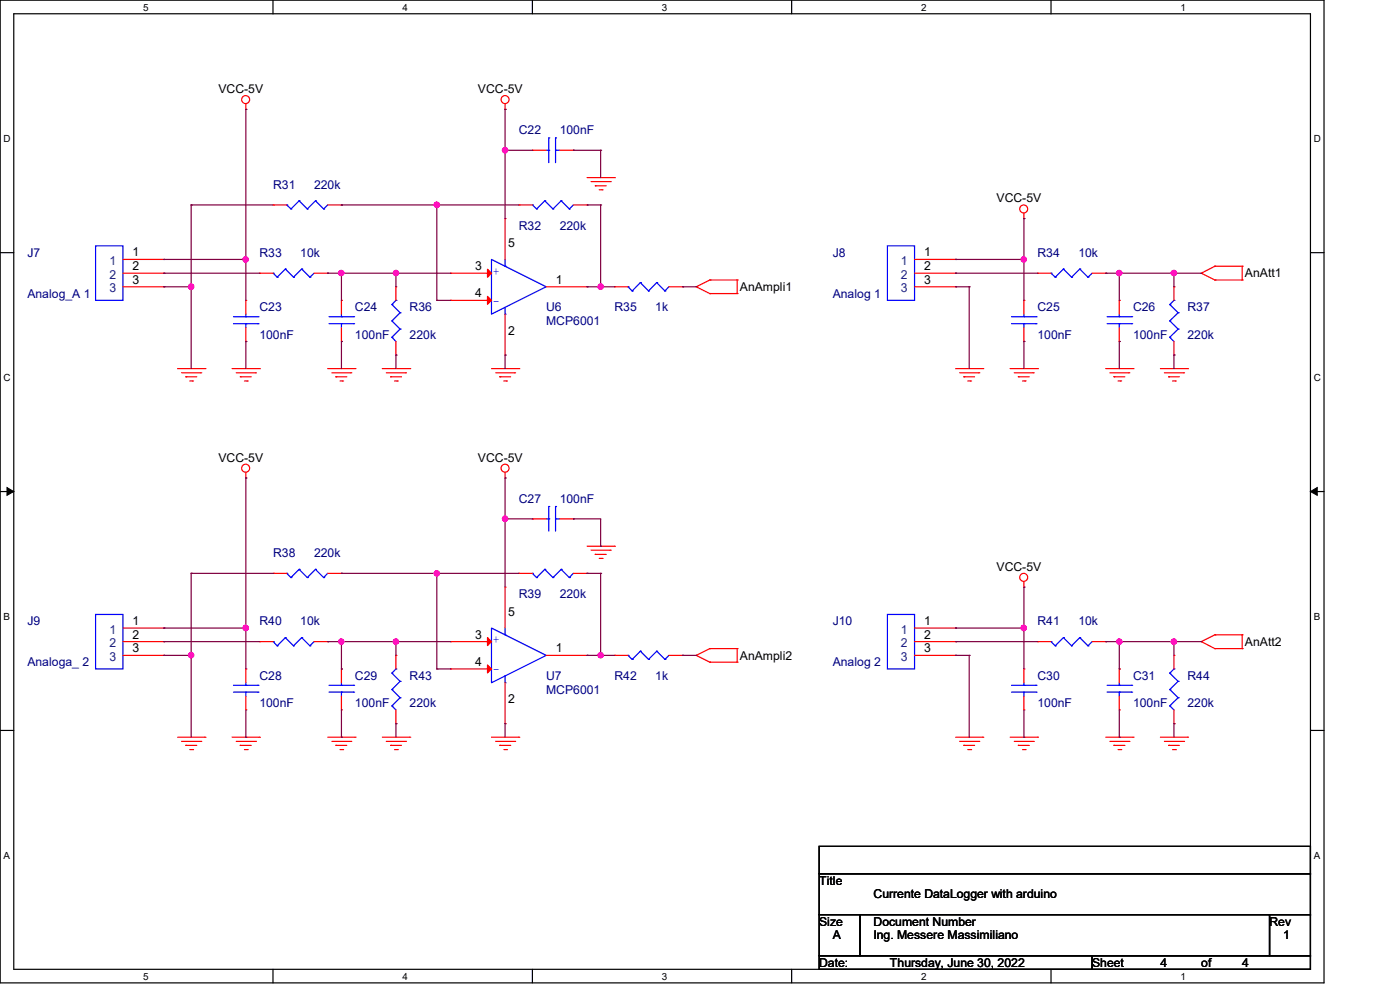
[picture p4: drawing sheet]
<svg xmlns="http://www.w3.org/2000/svg" width="297mm" height="210mm" viewBox="0 0 297 210" stroke-linecap="round" stroke-linejoin="round" font-family="sans-serif">
<path d="M0 0h280.9v208.5h-280.9zM2.9 2.9h275.1v202.7h-275.1z" fill="none" stroke="#000" stroke-width=".25"/>
<g fill="#fff">
<path d="M30.4 .3h1.1v2.4h-1.1z"/>
<path d="M30.4 205.9h1.1v2.3h-1.1z"/>
</g>
<path d="M57.9 0v2.9M57.9 205.6v2.9" fill="none" stroke="#000" stroke-width=".25"/>
<g fill="#fff">
<path d="M85.4 .3h1.1v2.4h-1.1z"/>
<path d="M85.4 205.9h1.1v2.3h-1.1z"/>
</g>
<path d="M112.9 0v2.9M112.9 205.6v2.9" fill="none" stroke="#000" stroke-width=".25"/>
<g fill="#fff">
<path d="M140.4 .3h1.2v2.4h-1.2z"/>
<path d="M140.4 205.9h1.2v2.3h-1.2z"/>
</g>
<path d="M167.9 0v2.9M167.9 205.6v2.9" fill="none" stroke="#000" stroke-width=".25"/>
<g fill="#fff">
<path d="M195.4 .3h1.2v2.4h-1.2z"/>
<path d="M195.4 205.9h1.2v2.3h-1.2z"/>
</g>
<path d="M223 0v2.9M223 205.6v2.9" fill="none" stroke="#000" stroke-width=".25"/>
<g fill="#fff">
<path d="M250.4 .3h1.2v2.4h-1.2z"/>
<path d="M250.4 205.9h1.2v2.3h-1.2z"/>
<path d="M.8 28.2h1.4v2.4h-1.4z"/>
<path d="M278.7 28.2h1.5v2.4h-1.5z"/>
<path d="M.8 78.9h1.4v2.3h-1.4z"/>
<path d="M278.7 78.9h1.5v2.3h-1.5z"/>
</g>
<path d="M0 53.6h2.9M278 53.6h2.9" fill="none" stroke="#000" stroke-width=".25"/>
<g fill="#fff">
<path d="M.8 129.6h1.3v2.3h-1.3z"/>
<path d="M278.7 129.6h1.4v2.3h-1.4z"/>
</g>
<path d="M0 104.3h2.9M278 104.3h2.9" fill="none" stroke="#000" stroke-width=".25"/>
<path d="M1.5 103.4l1.4 .9-1.4 .8zM278 104.3l1.4-.9v1.7z" fill="#000" stroke="#000" stroke-width=".21"/>
<g fill="#fff">
<path d="M.8 180.3h1.3v2.3h-1.3z"/>
<path d="M278.7 180.3h1.4v2.3h-1.4z"/>
</g>
<path d="M0 154.9h2.9M278 154.9h2.9M173.8 179.5h104.2v5.8h-104.2zM173.8 185.3h104.2v8.7h-104.2zM173.8 194h8.7v8.7h-8.7zM182.5 194h86.8v8.7h-86.8zM269.3 194h8.7v8.7h-8.7zM173.8 202.7h57.9v2.9h-57.9zM231.7 202.7h46.3v2.9h-46.3z" fill="none" stroke="#000" stroke-width=".25"/>
<g fill="none" stroke="#f00" stroke-width=".25">
<path d="M52.2 23.2h.1M52.2 22v1.2M107.1 23.2h.1M107.1 22v1.2M112.9 31.9h.1M112.9 31.9h3M118.7 31.9h2.9M121.6 31.9h.1M124.5 37.7h5.8M125.4 38.5h4.1M126.3 39.4h.1M126.3 39.4h2.3"/>
<path d="M129.5 38.5h.1M130.3 37.7h.1M26.1 58h8.7M26.1 55h8.7M34.8 55h.1M34.8 58h.1M55 58h.1M55 58h3M58 43.5h.1M58 43.5h2.8M66.6 58h2.9M69.5 58h.1"/>
<path d="M69.5 43.5h2.9M72.4 43.5h.1M95.6 58h.1M95.6 58h8.7M107.1 46.4h.1M107.1 46.4v8.6M110.1 43.5h.1M110.1 43.5h2.8M121.6 43.5h2.9M124.5 43.5h.1M127.1 40.3h.6M127.7 40.3h.1"/>
<path d="M150.6 59.4h.1M150.6 59.4l-2.9 1.4M150.6 59.4h5.8M156.4 59.4h.1M156.4 59.4v2.9M194 58h8.7M194 55h8.7M202.7 55h.1M202.7 58h.1M217.2 46.4h.1M217.2 45.2v1.2M220.1 58h.1"/>
<path d="M220.1 58h2.9M231.7 58h2.9M234.6 58h.1M254.8 58h.1M254.8 58l2.9 1.4M257.7 56.5h.1M257.7 59.4h.1M257.7 59.4h5.8M257.7 56.5l-2.9 1.5M257.7 56.5h5.8M263.5 56.5h.1M263.5 59.4h.1"/>
<path d="M263.5 56.5v2.9M26.1 60.8h8.7M34.8 60.8h.1M37.7 78.2h5.8M38.5 79.1h4.1M39.4 79.9h.1M39.4 79.9h2.3M42.6 79.1h.1M43.5 78.2h.1M49.2 78.2h5.8M50.1 79.1h4.1M51 79.9h.1"/>
<path d="M51 79.9h2.3M52.2 63.7h.1M52.2 72.4h.1M52.2 63.7v2.9M52.2 69.5v2.9M54.2 79.1h.1M55 78.2h.1M69.5 78.2h5.8M70.4 79.1h4M71.2 79.9h.1M71.2 79.9h2.4M72.4 63.7h.1"/>
<path d="M72.4 72.4h.1M72.4 63.7v2.9M72.4 69.5v2.9M74.4 79.1h.1M75.3 78.2h.1M81.1 78.2h5.8M82 79.1h4M82.8 79.9h.1M82.8 79.9h2.4M84 75.3h.1M84 60.8h.1M84 60.8v2.9"/>
<path d="M84 72.4v2.9M86 79.1h.1M86.9 78.2h.1M95.6 63.7h.1M95.6 63.7h8.7M104.3 78.2h5.8M105.2 79.1h4M106 79.9h.1M106 79.9h2.3M107.1 75.3h.1M107.1 66.6v8.7M109.2 79.1h.1"/>
<path d="M110.1 78.2h.1M115.9 60.8h8.6M124.5 60.8h.1M130.3 60.8h.1M130.3 60.8h2.9M141.9 60.8h2.9M144.8 60.8h.1M147.7 60.8h.1M147.7 60.8l2.9 1.5M150.6 62.3h.1M150.6 62.3h5.8M156.4 62.3h.1"/>
<path d="M194 60.8h8.7M202.7 60.8h.1M202.7 78.2h5.8M203.6 79.1h4M204.5 79.9h.1M204.5 79.9h2.3M207.6 79.1h.1M208.5 78.2h.1M214.3 78.2h5.8M215.2 79.1h4M216 79.9h.1M216 79.9h2.4"/>
<path d="M217.2 63.7h.1M217.2 72.4h.1M217.2 63.7v2.9M217.2 69.5v2.9M219.2 79.1h.1M220.1 78.2h.1M234.6 78.2h5.8M235.5 79.1h4M236.3 79.9h.1M236.3 79.9h2.3M237.4 63.7h.1M237.4 72.4h.1"/>
<path d="M237.4 63.7v2.9M237.4 69.5v2.9M239.5 79.1h.1M240.4 78.2h.1M246.2 78.2h5.7M247 79.1h4.1M247.9 79.9h.1M247.9 79.9h2.3M249 75.3h.1M249 60.8h.1M249 60.8v2.9M249 72.4v2.9"/>
<path d="M251.1 79.1h.1M251.9 78.2h.1M40.3 80.8h.6M40.9 80.8h.1M51.9 80.8h.6M52.5 80.8h.1M72.1 80.8h.6M72.7 80.8h.1M83.7 80.8h.6M84.3 80.8h.1M106.9 80.8h.5M107.4 80.8h.1"/>
<path d="M205.3 80.8h.6M205.9 80.8h.1M216.9 80.8h.6M217.5 80.8h.1M237.2 80.8h.5M237.7 80.8h.1M248.8 80.8h.5M249.3 80.8h.1M52.2 101.4h.1M52.2 100.2v1.2M107.1 101.4h.1M107.1 100.2v1.2"/>
<path d="M112.9 110.1h.1M112.9 110.1h3M118.7 110.1h2.9M121.6 110.1h.1M124.5 115.9h5.8M125.4 116.7h4.1M126.3 117.6h.1M126.3 117.6h2.3M127.1 118.4h.6M127.7 118.4h.1M129.5 116.7h.1M130.3 115.9h.1"/>
<path d="M26.1 139h8.7M26.1 133.2h8.7M26.1 136.1h8.7M34.8 133.2h.1M34.8 136.1h.1M34.8 139h.1M55 136.1h.1M55 136.1h3M58 121.6h.1M58 121.6h2.8M66.6 136.1h2.9M69.5 136.1h.1"/>
<path d="M69.5 121.6h2.9M72.4 121.6h.1M84 139h.1M84 139v2.9M95.6 136.1h.1M95.6 136.1h8.7M107.1 124.5h.1M107.1 124.5v8.7M110.1 121.6h.1M110.1 121.6h2.8M115.9 139h8.6M121.6 121.6h2.9"/>
<path d="M124.5 139h.1M124.5 121.6h.1M130.3 139h.1M130.3 139h2.9M141.9 139h2.9M144.8 139h.1M147.7 139h.1M147.7 139l2.9 1.5M150.6 137.6h.1M150.6 137.6l-2.9 1.4M150.6 137.6h5.8M156.4 137.6h.1"/>
<path d="M156.4 137.6v2.9M194 139h8.7M194 133.2h8.7M194 136.1h8.7M202.7 133.2h.1M202.7 136.1h.1M202.7 139h.1M217.2 124.5h.1M217.2 123.4v1.1M220.1 136.1h.1M220.1 136.1h2.9M231.7 136.1h2.9"/>
<path d="M234.6 136.1h.1M249 139h.1M249 139v2.9M254.8 136.1h.1M254.8 136.1l2.9 1.5M257.7 134.7h.1M257.7 137.6h.1M257.7 137.6h5.8M257.7 134.7l-2.9 1.4M257.7 134.7h5.8M263.5 134.7h.1M263.5 137.6h.1"/>
<path d="M263.5 134.7v2.9M37.7 156.4h5.8M38.5 157.3h4.1M39.4 158.1h.1M39.4 158.1h2.3M40.3 159h.6M40.9 159h.1M42.6 157.3h.1M43.5 156.4h.1M49.2 156.4h5.8M50.1 157.3h4.1M51 158.1h.1"/>
<path d="M51 158.1h2.3M51.9 159h.6M52.2 141.9h.1M52.2 150.6h.1M52.2 141.9v2.9M52.2 147.7v2.9M52.5 159h.1M54.2 157.3h.1M55 156.4h.1M69.5 156.4h5.8M70.4 157.3h4M71.2 158.1h.1"/>
<path d="M71.2 158.1h2.4M72.1 159h.6M72.4 141.9h.1M72.4 150.6h.1M72.4 141.9v2.9M72.4 147.7v2.9M72.7 159h.1M74.4 157.3h.1M75.3 156.4h.1M81.1 156.4h5.8M82 157.3h4M82.8 158.1h.1"/>
<path d="M82.8 158.1h2.4M83.7 159h.6M84 153.5h.1M84 150.6v2.9M84.3 159h.1M86 157.3h.1M86.9 156.4h.1M95.6 141.9h.1M95.6 141.9h8.7M104.3 156.4h5.8M105.2 157.3h4M106 158.1h.1"/>
<path d="M106 158.1h2.3M106.9 159h.5M107.1 153.5h.1M107.1 144.8v8.7M107.4 159h.1M109.2 157.3h.1M110.1 156.4h.1M150.6 140.5h.1M150.6 140.5h5.8M156.4 140.5h.1M202.7 156.4h5.8M203.6 157.3h4"/>
<path d="M204.5 158.1h.1M204.5 158.1h2.3M205.3 159h.6M205.9 159h.1M207.6 157.3h.1M208.5 156.4h.1M214.3 156.4h5.8M215.2 157.3h4M216 158.1h.1M216 158.1h2.4M216.9 159h.6M217.2 141.9h.1"/>
<path d="M217.2 150.6h.1M217.2 141.9v2.9M217.2 147.7v2.9M217.5 159h.1M219.2 157.3h.1M220.1 156.4h.1M234.6 156.4h5.8M235.5 157.3h4M236.3 158.1h.1M236.3 158.1h2.3M237.2 159h.5M237.4 141.9h.1"/>
<path d="M237.4 150.6h.1M237.4 141.9v2.9M237.4 147.7v2.9M237.7 159h.1M239.5 157.3h.1M240.4 156.4h.1M246.2 156.4h5.7M247 157.3h4.1M247.9 158.1h.1M247.9 158.1h2.3M248.8 159h.5M249 153.5h.1"/>
<path d="M249 150.6v2.9M249.3 159h.1M251.1 157.3h.1M251.9 156.4h.1"/>
<circle cx="52.1" cy="21.1" r=".85"/>
<circle cx="107.1" cy="21.1" r=".85"/>
<circle cx="217.2" cy="44.3" r=".85"/>
<circle cx="52.1" cy="99.3" r=".85"/>
<circle cx="107.1" cy="99.3" r=".85"/>
<circle cx="217.2" cy="122.5" r=".85"/>
</g>
<g fill="none" stroke="#00f" stroke-width=".25">
<path d="M115.9 31.9h.5M116.4 31.9h.1M116.4 29.3h.1M116.4 29.3v5.2M117.9 29.3h.1M117.9 31.9h.1M117.9 29.3v5.2M117.9 31.9h.8M20.3 52.2h5.8v11.5h-5.8zM58 58h.1M58 58l.8 .8M58.8 58.8h.1"/>
<path d="M60.5 57.1h.1M60.5 57.1l1.8 1.7M60.5 57.1l-1.7 1.7M60.8 43.5h.1M60.8 43.5l.9 .8M61.7 44.3h.1M62.3 58.8h.1M63.5 42.6h.1M63.5 42.6l1.7 1.7M63.5 42.6l-1.8 1.7M64 57.1h.1M64 57.1l1.7 1.7"/>
<path d="M64 57.1l-1.7 1.7M65.2 44.3h.1M65.7 58.8h.1M66.6 58l-.9 .8M66.9 42.6h.1M66.9 42.6l1.8 1.7M66.9 42.6l-1.7 1.7M68.7 44.3h.1M69.5 43.5l-.8 .8M104.3 55l11.6 5.8-11.6 5.8zM107.1 56.5h.1M107.1 55v1.5"/>
<path d="M112.9 43.5h.1M112.9 43.5l.9 .8M113.8 44.3h.1M115.6 42.6h.1M115.6 42.6l1.7 1.7M115.6 42.6l-1.8 1.7M117.3 44.3h.1M119 42.6h.1M119 42.6l1.8 1.7M119 42.6l-1.7 1.7M120.8 44.3h.1M121.6 43.5l-.8 .8"/>
<path d="M135.8 59.9h.1M135.8 59.9l1.8 1.8M135.8 59.9l-1.7 1.8M139.3 59.9h.1M139.3 59.9l1.8 1.8M139.3 59.9l-1.7 1.8M188.3 52.2h5.7v11.5h-5.7zM223 58h.1M223 58l.9 .8M223.9 58.8h.1M225.6 57.1h.1M225.6 57.1l1.7 1.7"/>
<path d="M225.6 57.1l-1.7 1.7M227.3 58.8h.1M229.1 57.1h.1M229.1 57.1l1.7 1.7M229.1 57.1l-1.8 1.7M230.8 58.8h.1M231.7 58l-.9 .8M49.5 68.7h5.2M49.5 67.2h5.2M52.2 67.2h.1M52.2 68.7h.1M52.2 66.6v.6"/>
<path d="M52.2 68.7v.8M54.7 68.7h.1M54.7 67.2h.1M69.8 68.7h5.2M69.8 67.2h5.2M72.4 67.2h.1M72.4 68.7h.1M72.4 66.6v.6M72.4 68.7v.8M75 68.7h.1M75 67.2h.1M83.1 71.5h.1"/>
<path d="M83.1 68.1h.1M83.1 64.6h.1M83.1 71.5l.9 .9M83.1 68.1l1.8 1.7M83.1 64.6l1.8 1.7M84 63.7h.1M84 63.7l-.9 .9M84.9 69.8h.1M84.9 66.3h.1M84.9 69.8l-1.8 1.7M84.9 66.3l-1.8 1.8M107.1 66.6h.1"/>
<path d="M107.1 65.2v1.4M133.2 60.8h.1M133.2 60.8l.9 .9M134.1 61.7h.1M137.6 61.7h.1M141.1 61.7h.1M141.9 60.8l-.8 .9M214.6 68.7h5.2M214.6 67.2h5.2M217.2 67.2h.1M217.2 68.7h.1M217.2 66.6v.6"/>
<path d="M217.2 68.7v.8M219.8 68.7h.1M219.8 67.2h.1M234.9 68.7h5.2M234.9 67.2h5.2M237.4 67.2h.1M237.4 68.7h.1M237.4 66.6v.6M237.4 68.7v.8M240.1 68.7h.1M240.1 67.2h.1M248.2 71.5h.1"/>
<path d="M248.2 68.1h.1M248.2 64.6h.1M248.2 71.5l.8 .9M248.2 68.1l1.7 1.7M248.2 64.6l1.7 1.7M249 63.7h.1M249 63.7l-.8 .9M249.9 69.8h.1M249.9 66.3h.1M249.9 69.8l-1.7 1.7M249.9 66.3l-1.7 1.8M115.9 110.1h.5"/>
<path d="M116.4 110.1h.1M116.4 107.4h.1M116.4 107.4v5.2M117.9 107.4h.1M117.9 110.1h.1M117.9 110.1h.8M117.9 107.4v5.2M20.3 130.3h5.8v11.6h-5.8zM58 136.1h.1M58 136.1l.8 .9M58.8 137h.1M60.5 135.3h.1"/>
<path d="M60.5 135.3l1.8 1.7M60.5 135.3l-1.7 1.7M60.8 121.6h.1M60.8 121.6l.9 .9M61.7 122.5h.1M62.3 137h.1M63.5 120.8h.1M63.5 120.8l1.7 1.7M63.5 120.8l-1.8 1.7M64 135.3h.1M64 135.3l1.7 1.7M64 135.3l-1.7 1.7"/>
<path d="M65.2 122.5h.1M65.7 137h.1M66.6 136.1l-.9 .9M66.9 120.8h.1M66.9 120.8l1.8 1.7M66.9 120.8l-1.7 1.7M68.7 122.5h.1M69.5 121.6l-.8 .9M104.3 133.2l11.6 5.8-11.6 5.8zM107.1 134.7h.1M107.1 133.2v1.5M112.9 121.6h.1"/>
<path d="M112.9 121.6l.9 .9M113.8 122.5h.1M115.6 120.8h.1M115.6 120.8l1.7 1.7M115.6 120.8l-1.8 1.7M117.3 122.5h.1M119 120.8h.1M119 120.8l1.8 1.7M119 120.8l-1.7 1.7M120.8 122.5h.1M121.6 121.6l-.8 .9M133.2 139h.1"/>
<path d="M133.2 139l.9 .9M134.1 139.9h.1M135.8 138.1h.1M135.8 138.1l1.8 1.8M135.8 138.1l-1.7 1.8M137.6 139.9h.1M139.3 138.1h.1M139.3 138.1l1.8 1.8M139.3 138.1l-1.7 1.8M141.1 139.9h.1M141.9 139l-.8 .9M188.3 130.3h5.7v11.6h-5.7z"/>
<path d="M223 136.1h.1M223 136.1l.9 .9M223.9 137h.1M225.6 135.3h.1M225.6 135.3l1.7 1.7M225.6 135.3l-1.7 1.7M227.3 137h.1M229.1 135.3h.1M229.1 135.3l1.7 1.7M229.1 135.3l-1.8 1.7M230.8 137h.1M231.7 136.1l-.9 .9"/>
<path d="M49.5 146.8h5.2M49.5 145.4h5.2M52.2 145.4h.1M52.2 146.8h.1M52.2 144.8v.6M52.2 146.8v.9M54.7 146.8h.1M54.7 145.4h.1M69.8 146.8h5.2M69.8 145.4h5.2M72.4 145.4h.1M72.4 146.8h.1"/>
<path d="M72.4 144.8v.6M72.4 146.8v.9M75 146.8h.1M75 145.4h.1M83.1 149.7h.1M83.1 146.3h.1M83.1 142.8h.1M83.1 149.7l.9 .9M83.1 146.3l1.8 1.7M83.1 142.8l1.8 1.7M84 141.9h.1M84 141.9l-.9 .9"/>
<path d="M84.9 148h.1M84.9 144.5h.1M84.9 148l-1.8 1.7M84.9 144.5l-1.8 1.8M107.1 144.8h.1M107.1 143.3v1.5M214.6 146.8h5.2M214.6 145.4h5.2M217.2 145.4h.1M217.2 146.8h.1M217.2 144.8v.6M217.2 146.8v.9"/>
<path d="M219.8 146.8h.1M219.8 145.4h.1M234.9 146.8h5.2M234.9 145.4h5.2M237.4 145.4h.1M237.4 146.8h.1M237.4 144.8v.6M237.4 146.8v.9M240.1 146.8h.1M240.1 145.4h.1M248.2 149.7h.1M248.2 146.3h.1"/>
<path d="M248.2 142.8h.1M248.2 149.7l.8 .9M248.2 146.3l1.7 1.7M248.2 142.8l1.7 1.7M249 141.9h.1M249 141.9l-.8 .9M249.9 148h.1M249.9 144.5h.1M249.9 148l-1.7 1.7M249.9 144.5l-1.7 1.8"/>
</g>
<g fill="#f00" stroke="#f00" stroke-width=".25">
<path d="M103.4 57.1l.9 .9-.9 .8z"/>
<path d="M103.4 62.9l.9 .8-.9 .9z"/>
<path d="M103.4 135.3l.9 .8-.9 .8z"/>
<path d="M103.4 141.1l.9 .8-.9 .8z"/>
</g>
<g fill="none" stroke="#800040" stroke-width=".25">
<path d="M52.2 23.2h.1M52.2 23.2v40.5M107.1 23.2h.1M107.1 31.9h.1M107.1 23.2v23.2M107.1 31.9h5.8M121.6 31.9h.1M121.6 31.9h5.8M127.4 31.9h.1M127.4 31.9v5.8M34.8 58h.1M34.8 55h.1"/>
<path d="M34.8 58h20.2M34.8 55h17.4M40.6 43.5h.1M40.6 43.5h17.4M40.6 43.5v34.7M52.2 55h.1M69.5 58h.1M69.5 58h26.1M72.4 58h.1M72.4 43.5h.1M72.4 43.5h37.7M72.4 58v5.7"/>
<path d="M84 58h.1M84 58v2.8M92.7 43.5h.1M92.7 43.5v20.2M124.5 43.5h.1M124.5 43.5h2.9M127.4 43.5h.1M127.4 43.5v17.3M202.7 55h.1M202.7 58h.1M202.7 58h17.4M202.7 55h14.5"/>
<path d="M217.2 46.4h.1M217.2 55h.1M217.2 46.4v17.3M234.6 58h.1M234.6 58h20.2M237.4 58h.1M237.4 58v5.7M249 58h.1M249 58v2.8M34.8 60.8h.1M34.8 60.8h5.8M40.6 60.8h.1"/>
<path d="M52.2 72.4h.1M52.2 72.4v5.8M72.4 72.4h.1M72.4 72.4v5.8M84 75.3h.1M84 75.3v2.9M92.7 63.7h.1M92.7 63.7h2.9M107.1 75.3h.1M107.1 75.3v2.9M124.5 60.8h.1M124.5 60.8h5.8"/>
<path d="M127.4 60.8h.1M144.8 60.8h.1M144.8 60.8h2.9M202.7 60.8h.1M202.7 60.8h2.9M205.6 60.8h.1M205.6 60.8v17.4M217.2 72.4h.1M217.2 72.4v5.8M237.4 72.4h.1M237.4 72.4v5.8M249 75.3h.1"/>
<path d="M249 75.3v2.9M52.2 101.4h.1M52.2 101.4v40.5M107.1 101.4h.1M107.1 110.1h.1M107.1 101.4v23.1M107.1 110.1h5.8M121.6 110.1h.1M121.6 110.1h5.8v5.8M127.4 115.9h.1M34.8 133.2h.1M34.8 136.1h.1"/>
<path d="M34.8 139h.1M34.8 133.2h17.4M34.8 136.1h20.2M34.8 139h5.8M40.6 121.6h.1M40.6 139h.1M40.6 121.6v34.8M40.6 121.6h17.4M52.2 133.2h.1M69.5 136.1h.1M69.5 136.1h26.1M72.4 121.6h.1"/>
<path d="M72.4 136.1h.1M72.4 136.1v5.8M72.4 121.6h37.7M84 136.1h.1M84 136.1v2.9M92.7 121.6h.1M92.7 121.6v20.3M124.5 121.6h.1M124.5 139h.1M124.5 121.6h2.9M124.5 139h5.8M127.4 121.6h.1"/>
<path d="M127.4 139h.1M127.4 121.6v17.4M144.8 139h.1M144.8 139h2.9M202.7 133.2h.1M202.7 136.1h.1M202.7 139h.1M202.7 133.2h14.5M202.7 136.1h17.4M202.7 139h2.9M205.6 139h.1M205.6 139v17.4"/>
<path d="M217.2 124.5h.1M217.2 133.2h.1M217.2 124.5v17.4M234.6 136.1h.1M234.6 136.1h20.2M237.4 136.1h.1M237.4 136.1v5.8M249 136.1h.1M249 136.1v2.9M52.2 156.4h.1M52.2 150.6v5.8M72.4 141.9h.1"/>
<path d="M72.4 156.4h.1M72.4 150.6v5.8M84 153.5h.1M84 153.5v2.9M92.7 141.9h.1M92.7 141.9h2.9M107.1 153.5h.1M107.1 153.5v2.9M217.2 156.4h.1M217.2 150.6v5.8M237.4 141.9h.1M237.4 156.4h.1"/>
<path d="M237.4 150.6v5.8M249 153.5h.1M249 153.5v2.9"/>
</g>
<g fill="#f0f" stroke="#f0f" stroke-width=".25">
<circle cx="107.1" cy="31.9" r=".56"/>
<circle cx="127.4" cy="60.8" r=".56"/>
<circle cx="84" cy="57.9" r=".55"/>
<circle cx="72.4" cy="57.9" r=".55"/>
<circle cx="52.1" cy="55" r=".55"/>
<circle cx="40.5" cy="60.8" r=".56"/>
<circle cx="92.7" cy="43.4" r=".55"/>
<circle cx="52.1" cy="133.2" r=".56"/>
<circle cx="107.1" cy="110" r=".55"/>
<circle cx="40.6" cy="139" r=".55"/>
<circle cx="92.7" cy="121.6" r=".55"/>
<circle cx="127.4" cy="139" r=".55"/>
<circle cx="84" cy="136.1" r=".55"/>
<circle cx="72.4" cy="136.1" r=".55"/>
<circle cx="217.2" cy="55" r=".55"/>
<circle cx="249" cy="57.9" r=".56"/>
<circle cx="237.4" cy="57.9" r=".55"/>
<circle cx="217.2" cy="133.2" r=".56"/>
<circle cx="249" cy="136.1" r=".56"/>
<circle cx="237.4" cy="136.1" r=".55"/>
</g>
<g font-size="2.6">
<text x="46.4" y="19.7">VCC-5V</text>
<text x="101.4" y="19.7">VCC-5V</text>
<text x="211.4" y="42.9">VCC-5V</text>
<text x="107.8" y="52.5">5</text>
<text x="28.1" y="54.4">1</text>
<text x="28.1" y="57.3">2</text>
<text x="100.8" y="57.3">3</text>
<text x="196" y="54.4">1</text>
<text x="196" y="57.3">2</text>
<text x="264.1" y="58.8">AnAtt1</text>
<text x="28.1" y="60.2">3</text>
<text x="100.8" y="63.1">4</text>
<text x="117.9" y="60.2">1</text>
<text x="157" y="61.7">AnAmpli1</text>
<text x="196" y="60.2">3</text>
<text x="107.8" y="71">2</text>
<text x="46.4" y="97.9">VCC-5V</text>
<text x="101.4" y="97.9">VCC-5V</text>
<text x="211.4" y="121.1">VCC-5V</text>
<text x="107.8" y="130.6">5</text>
<text x="28.1" y="132.6">1</text>
<text x="28.1" y="135.5">2</text>
<text x="100.8" y="135.5">3</text>
<text x="196" y="132.6">1</text>
<text x="196" y="135.5">2</text>
<text x="264.1" y="137">AnAtt2</text>
<text x="28.1" y="138.4">3</text>
<text x="100.8" y="141.3">4</text>
<text x="117.9" y="138.4">1</text>
<text x="157" y="139.9">AnAmpli2</text>
<text x="196" y="138.4">3</text>
<text x="107.8" y="149.2">2</text>
<text x="173.8" y="187.7">Title</text>
<text x="185.3" y="190.6">Currente DataLogger with arduino</text>
<text x="173.8" y="196.3">Size</text>
<text x="185.3" y="196.3">Document Number</text>
<text x="269.3" y="196.3">Rev</text>
<text x="176.7" y="199.3">A</text>
<text x="185.3" y="199.3">Ing. Messere Massimiliano</text>
<text x="272.2" y="199.3">1</text>
<text x="173.8" y="205.1">Date:</text>
<text x="188.8" y="205.1">Thursday, June 30, 2022</text>
<text x="231.7" y="205.1">Sheet</text>
<text x="246.2" y="205.1">4</text>
<text x="254.8" y="205.1">of</text>
<text x="263.5" y="205.1">4</text>
</g>
<g font-size="2.6" fill="#000080">
<text x="110.1" y="28.4">C22</text>
<text x="118.7" y="28.4">100nF</text>
<text x="58" y="40">R31</text>
<text x="66.6" y="40">220k</text>
<text x="110.1" y="48.7">R32</text>
<text x="118.7" y="48.7">220k</text>
<text x="5.8" y="54.5">J7</text>
<text x="55" y="54.5">R33</text>
<text x="63.7" y="54.5">10k</text>
<text x="176.7" y="54.5">J8</text>
<text x="220.1" y="54.5">R34</text>
<text x="228.8" y="54.5">10k</text>
<text x="5.8" y="63.2">Analog_A 1</text>
<text x="176.7" y="63.2">Analog 1</text>
<text x="55" y="66">C23</text>
<text x="55" y="71.8">100nF</text>
<text x="75.3" y="66">C24</text>
<text x="75.3" y="71.8">100nF</text>
<text x="86.9" y="66">R36</text>
<text x="86.9" y="71.8">220k</text>
<text x="115.9" y="66">U6</text>
<text x="115.9" y="69">MCP6001</text>
<text x="130.3" y="66">R35</text>
<text x="139" y="66">1k</text>
<text x="220.1" y="66">C25</text>
<text x="220.1" y="71.8">100nF</text>
<text x="240.4" y="66">C26</text>
<text x="240.4" y="71.8">100nF</text>
<text x="251.9" y="66">R37</text>
<text x="251.9" y="71.8">220k</text>
<text x="110.1" y="106.6">C27</text>
<text x="118.7" y="106.6">100nF</text>
<text x="58" y="118.2">R38</text>
<text x="66.6" y="118.2">220k</text>
<text x="110.1" y="126.9">R39</text>
<text x="118.7" y="126.9">220k</text>
<text x="5.8" y="132.7">J9</text>
<text x="55" y="132.7">R40</text>
<text x="63.7" y="132.7">10k</text>
<text x="176.7" y="132.7">J10</text>
<text x="220.1" y="132.7">R41</text>
<text x="228.8" y="132.7">10k</text>
<text x="5.8" y="141.4">Analoga_ 2</text>
<text x="176.7" y="141.4">Analog 2</text>
<text x="55" y="144.2">C28</text>
<text x="75.3" y="144.2">C29</text>
<text x="86.9" y="144.2">R43</text>
<text x="115.9" y="144.2">U7</text>
<text x="115.9" y="147.2">MCP6001</text>
<text x="130.3" y="144.2">R42</text>
<text x="139" y="144.2">1k</text>
<text x="220.1" y="144.2">C30</text>
<text x="240.4" y="144.2">C31</text>
<text x="251.9" y="144.2">R44</text>
<text x="55" y="150">100nF</text>
<text x="75.3" y="150">100nF</text>
<text x="86.9" y="150">220k</text>
<text x="220.1" y="150">100nF</text>
<text x="240.4" y="150">100nF</text>
<text x="251.9" y="150">220k</text>
</g>
<g font-size="2.6" fill="#004080">
<text x="23.2" y="56.2">1</text>
<text x="23.2" y="59.1">2</text>
<text x="191.1" y="56.2">1</text>
<text x="191.1" y="59.1">2</text>
<text x="23.2" y="62">3</text>
<text x="191.1" y="62">3</text>
<text x="23.2" y="134.4">1</text>
<text x="23.2" y="137.3">2</text>
<text x="191.1" y="134.4">1</text>
<text x="191.1" y="137.3">2</text>
<text x="23.2" y="140.2">3</text>
<text x="191.1" y="140.2">3</text>
</g>
<g font-size="2.6" fill="#00f">
<text x="104.6" y="58.3">+</text>
<text x="104.6" y="64.6">-</text>
<text x="104.6" y="136.4">+</text>
<text x="104.6" y="142.8">-</text>
</g>
<g font-size="2.1">
<text x="30.4" y="2.2">5</text>
<text x="85.4" y="2.2">4</text>
<text x="140.4" y="2.2">3</text>
<text x="195.4" y="2.2">2</text>
<text x="250.5" y="2.2">1</text>
<text x=".8" y="30.1">D</text>
<text x="278.7" y="30.1">D</text>
<text x=".8" y="80.8">C</text>
<text x="278.7" y="80.8">C</text>
<text x=".8" y="131.5">B</text>
<text x="278.7" y="131.5">B</text>
<text x=".8" y="182.2">A</text>
<text x="278.7" y="182.2">A</text>
<text x="30.4" y="207.8">5</text>
<text x="85.4" y="207.8">4</text>
<text x="140.4" y="207.8">3</text>
<text x="195.4" y="207.8">2</text>
<text x="250.5" y="207.8">1</text>
</g>
</svg>
